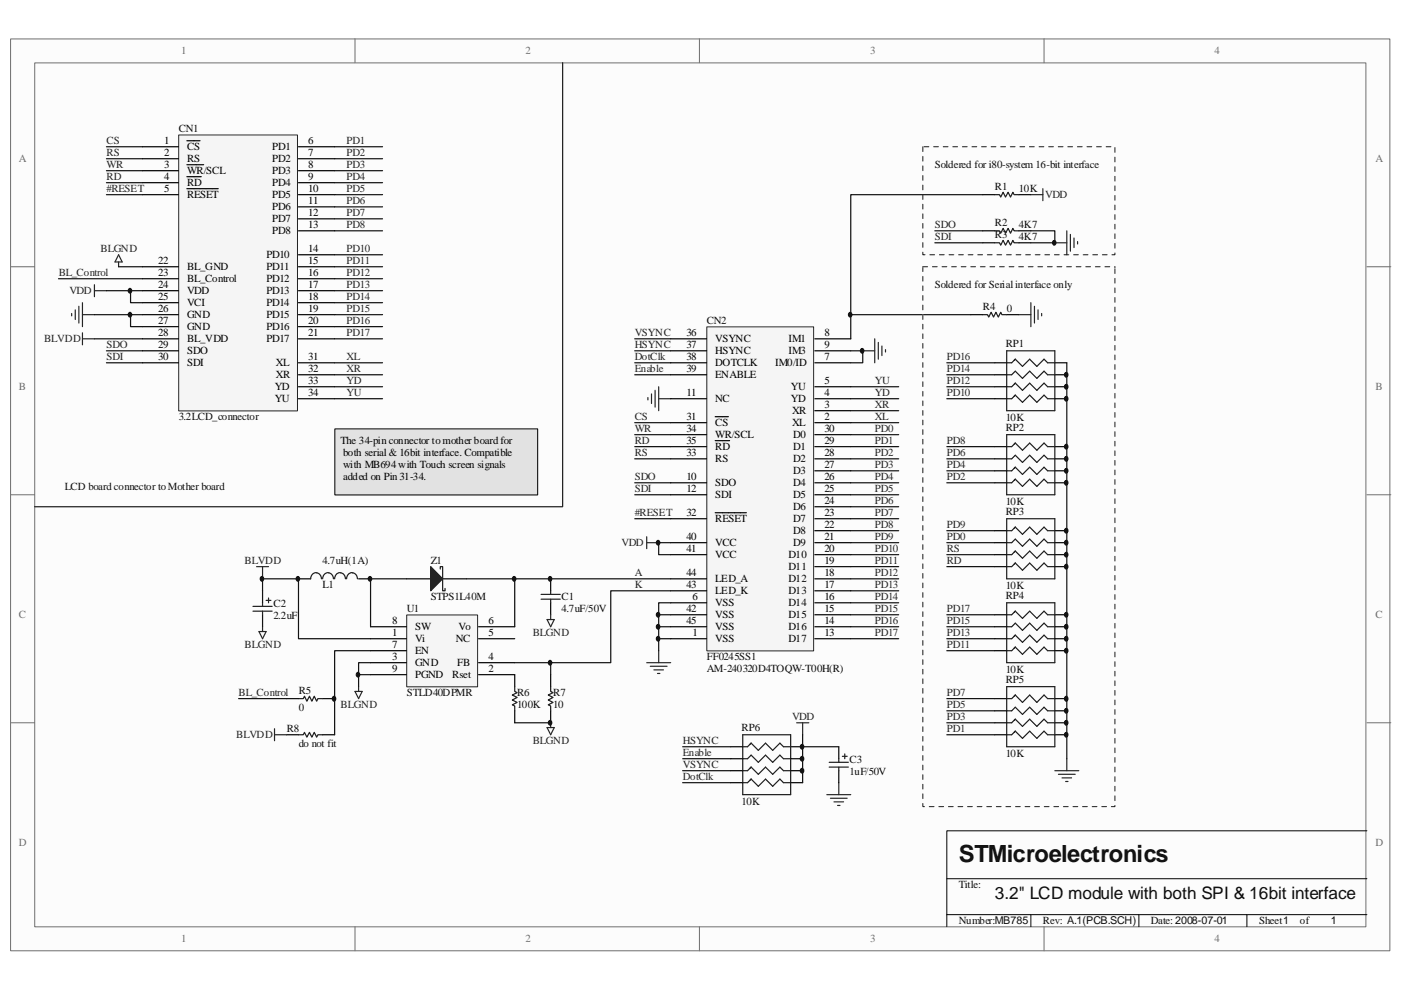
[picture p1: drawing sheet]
<svg xmlns="http://www.w3.org/2000/svg" width="297mm" height="210mm" viewBox="0 0 297 210" stroke-linecap="round" stroke-linejoin="round" font-family="sans-serif">
<path d="M2.3 8.3h292.4v193.3h-292.4z" fill="#fcfcfc"/>
<path d="M2.2 8.3h292.5v193.3h-292.5z" fill="none" stroke="#6e6e6e" stroke-width=".21"/>
<path d="M7.4 13.4h282.2v183.1h-282.2z" fill="#fcfcfc"/>
<g fill="none" stroke="#6e6e6e" stroke-width=".21">
<path d="M7.4 13.3h282.2v183.2h-282.2zM75.3 8.2v5.1M148.3 8.2v5.1M221.4 8.2v5.1M2.2 56.6h5.1M289.8 56.6h5.1M2.2 104.9h5.1M289.8 104.9h5.1M2.2 153.2h5.1M289.8 153.2h5.1M75.3 196.5v5.1M148.3 196.5v5.1"/>
<path d="M221.4 196.5v5.1"/>
</g>
<path d="M289.8 176.1h-89.1v20.4M200.7 186.3h89.1M200.7 193.9h89.1M218.6 193.9v2.6M241.5 193.9v2.6M264.4 193.9v2.6" fill="none" stroke="#000" stroke-width=".21"/>
<g fill="none" stroke="#0e0e0e" stroke-width=".25">
<path d="M134.6 71.8h7.6M134.6 74.4h7.6M134.6 76.9h7.6M134.6 79.5h7.6M134.6 89.6h7.6M134.6 92.2h7.6M134.6 94.7h7.6M134.6 97.3h7.6M180.4 89.6h10.1M180.4 92.2h10.1M180.4 94.7h10.1M180.4 97.3h10.1"/>
<path d="M180.4 99.8h10.1M180.4 82h10.1M180.4 84.5h10.1M180.4 87.1h10.1M134.6 110h7.6M134.6 102.4h7.6M134.6 104.9h7.6M142.2 115.1h-2.5v2.5h2.5M180.4 110h10.1M180.4 102.4h10.1M180.4 104.9h10.1M180.4 107.4h10.1"/>
<path d="M180.4 112.5h10.1M180.4 115.1h10.1M180.4 117.6h10.1M139.7 132.9h2.5M139.7 135.4h2.5M180.4 132.9h10.1M180.4 135.4h10.1M180.4 120.1h10.1M180.4 122.7h10.1M180.4 125.3h10.1M180.4 127.8h10.1M180.4 130.3h10.1"/>
</g>
<g fill="none" stroke="#262626" stroke-width=".25">
<path d="M182.9 74.4h2.6M185.5 71.8v5.1M186.2 72.6v3.6M187 73.4v2M187.7 74.1v.5M137.4 84.3v.5M138.1 83.5v2.1M138.9 82.8v3.5M139.7 82v5.1M139.7 84.5h2.5M137.1 113.8v2.5M137.1 115.1h2.6"/>
<path d="M139.7 138v2.5M137.1 140.5h5.1M137.9 141.3h3.5M138.6 142h2.1M139.4 142.8h.5"/>
</g>
<path d="M149.9 69.3h22.6v68.7h-22.6z" fill="#f5f5f5"/>
<path d="M149.9 69.3h22.6v68.7h-22.6z" fill="none" stroke="#262626" stroke-width=".21"/>
<g fill="none" stroke="#000" stroke-width=".25">
<path d="M208.4 41.3h2.5M208.4 51.5h2.5M208.4 48.9h2.5M216 41.3h2.6M216 51.5h2.6M216 48.9h2.6M142.2 76.9h7.6M142.2 71.8h7.6M142.2 74.4h7.6M142.2 79.5h7.6M172.8 76.9h7.6M172.8 71.8h7.6"/>
<path d="M172.8 74.4h7.6M205.8 66.7h2.6M210.9 76.9h2.5M210.9 79.5h2.5M213.4 66.7h2.6M223.6 76.9h2.6M223.6 79.5h2.6M142.2 89.6h7.6M142.2 84.5h7.6M142.2 97.3h7.6M142.2 94.7h7.6M142.2 92.2h7.6"/>
<path d="M151.6 88.3h2.8M151.6 93.4h3.1M172.8 89.6h7.6M172.8 87.1h7.6M172.8 84.5h7.6M172.8 82h7.6M172.8 99.8h7.6M172.8 97.3h7.6M172.8 94.7h7.6M172.8 92.2h7.6M210.9 84.5h2.5M210.9 82h2.5"/>
<path d="M210.9 99.8h2.5M210.9 97.3h2.5M210.9 94.7h2.5M223.6 84.5h2.6M223.6 82h2.6M223.6 99.8h2.6M223.6 97.3h2.6M223.6 94.7h2.6M142.2 102.4h7.6M142.2 104.9h7.6M142.2 117.6h7.6M142.2 115.1h7.6"/>
<path d="M142.2 110h7.6M151.6 108.7h6.6M172.8 102.4h7.6M172.8 104.9h7.6M172.8 117.6h7.6M172.8 115.1h7.6M172.8 112.5h7.6M172.8 110h7.6M172.8 107.4h7.6M210.9 102.4h2.5M223.6 102.4h2.6M142.2 135.4h7.6"/>
<path d="M142.2 127.8h7.6M142.2 132.9h7.6M142.2 130.3h7.6M142.2 125.3h7.6M142.2 122.7h7.6M172.8 135.4h7.6M172.8 127.8h7.6M172.8 132.9h7.6M172.8 130.3h7.6M172.8 125.3h7.6M172.8 122.7h7.6M172.8 120.1h7.6"/>
<path d="M210.9 135.4h2.5M210.9 132.9h2.5M210.9 130.3h2.5M210.9 138h2.5M223.6 135.4h2.6M223.6 132.9h2.6M223.6 130.3h2.6M223.6 138h2.6M154.9 158.3h2.6M167.6 158.3h2.6M177.8 158.3v2.6M210.9 148.1h2.5"/>
<path d="M210.9 150.7h2.5M210.9 155.8h2.5M210.9 153.2h2.5M223.6 148.1h2.6M223.6 150.7h2.6M223.6 155.8h2.6M223.6 153.2h2.6M154.9 160.9h2.6M154.9 165.9h2.6M154.9 163.4h2.6M167.6 160.9h2.6M167.6 165.9h2.6"/>
<path d="M167.6 163.4h2.6M177.8 163.4v2.5"/>
</g>
<g fill="none" stroke="#0e0e0e" stroke-width=".25">
<path d="M198.2 48.9h10.2M198.2 51.5h10.2M208.4 41.3h-28v30.5M218.6 48.9h5v2.6h-5M180.4 74.4h2.5v2.5h-2.5M180.4 66.7h25.4M200.7 76.9h10.2M200.7 79.5h10.2M226.2 76.9v84M200.7 82h10.2M200.7 84.5h10.2M200.7 94.7h10.2"/>
<path d="M200.7 97.3h10.2M200.7 99.8h10.2M200.7 102.4h10.2M200.7 115.1h10.2M200.7 112.5h10.2M200.7 117.6h10.2M139.7 130.3h2.5M142.2 127.8h-2.5v10.2M200.7 130.3h10.2M200.7 132.9h10.2M200.7 135.4h10.2M200.7 138h10.2"/>
<path d="M200.7 120.1h10.2M144.7 158.3h10.2M170.2 158.3h7.6M170.2 155.8v10.1M200.7 148.1h10.2M200.7 150.7h10.2M200.7 153.2h10.2M200.7 155.8h10.2M144.7 160.9h10.2M144.7 163.4h10.2M144.7 165.9h10.2"/>
</g>
<g fill="none" stroke="#1c1c1c" stroke-width=".25">
<path d="M210.9 41.3h1l.3 .5 .5-1 .5 1 .5-1 .5 1 .6-1 .2 .5h1M210.9 51.5h1l.3 .5 .5-1 .5 1 .5-1 .5 1 .6-1 .2 .5h1M210.9 48.9h1l.3 .5 .5-1 .5 1 .5-1 .5 1 .6-1 .2 .5h1M208.4 66.7h1l.2 .5 .5-1 .5 1 .6-1 .5 1 .5-1 .2 .5h1M213.4 74.4h10.2v12.7h-10.2zM213.4 79.5h1.1l.8-.8 1.5 1.5 1.5-1.5 1.5 1.5 1.6-1.5 .7 .8h1.5M213.4 76.9h1.1l.8-.7 1.5 1.5 1.5-1.5 1.5 1.5 1.6-1.5 .7 .7h1.5M213.4 82h1.1l.8-.8 1.5 1.6 1.5-1.6 1.5 1.6 1.6-1.6 .7 .8h1.5M213.4 84.5h1.1l.8-.7 1.5 1.5 1.5-1.5 1.5 1.5 1.6-1.5 .7 .7h1.5M213.4 92.2h10.2v12.7h-10.2zM213.4 99.8h1.1l.8-.7 1.5 1.5 1.5-1.5 1.5 1.5 1.6-1.5 .7 .7h1.5M213.4 97.3h1.1l.8-.8 1.5 1.5 1.5-1.5 1.5 1.5 1.6-1.5 .7 .8h1.5"/>
<path d="M213.4 94.7h1.1l.8-.8 1.5 1.6 1.5-1.6 1.5 1.6 1.6-1.6 .7 .8h1.5M213.4 102.4h1.1l.8-.8 1.5 1.5 1.5-1.5 1.5 1.5 1.6-1.5 .7 .8h1.5M213.4 127.8h10.2v12.7h-10.2zM213.4 135.4h1.1l.8-.7 1.5 1.5 1.5-1.5 1.5 1.5 1.6-1.5 .7 .7h1.5M213.4 138h1.1l.8-.8 1.5 1.5 1.5-1.5 1.5 1.5 1.6-1.5 .7 .8h1.5M213.4 132.9h1.1l.8-.8 1.5 1.5 1.5-1.5 1.5 1.5 1.6-1.5 .7 .8h1.5M213.4 130.3h1.1l.8-.7 1.5 1.5 1.5-1.5 1.5 1.5 1.6-1.5 .7 .7h1.5M157.5 158.3h1l.8-.7 1.5 1.5 1.5-1.5 1.5 1.5 1.6-1.5 .7 .7h1.5M157.5 155.8h10.1v12.7h-10.1zM179.1 159.9v1M213.4 145.6h10.2v12.7h-10.2zM213.4 153.2h1.1l.8-.7 1.5 1.5 1.5-1.5 1.5 1.5 1.6-1.5 .7 .7h1.5"/>
<path d="M213.4 155.8h1.1l.8-.8 1.5 1.5 1.5-1.5 1.5 1.5 1.6-1.5 .7 .8h1.5M213.4 150.7h1.1l.8-.8 1.5 1.6 1.5-1.6 1.5 1.6 1.6-1.6 .7 .8h1.5M213.4 148.1h1.1l.8-.7 1.5 1.5 1.5-1.5 1.5 1.5 1.6-1.5 .7 .7h1.5M157.5 163.4h1l.8-.8 1.5 1.6 1.5-1.6 1.5 1.6 1.6-1.6 .7 .8h1.5M157.5 165.9h1l.8-.7 1.5 1.5 1.5-1.5 1.5 1.5 1.6-1.5 .7 .7h1.5M157.5 160.9h1l.8-.8 1.5 1.5 1.5-1.5 1.5 1.5 1.6-1.5 .7 .8h1.5M175.8 161.6h4.1M175.8 162.6h4.1M177.8 160.9v.7M177.8 162.6v.8M178.6 160.4h1"/>
</g>
<g fill="none" stroke="#262626" stroke-width=".25">
<path d="M218.6 41.3h2.5M221.1 40v2.5M223.6 51.5h2.6M226.2 48.9v5.1M226.9 49.7v3.6M227.7 50.5v2M228.5 51.2v.5M216 66.7h2.6M218.6 64.2v5.1M219.3 64.9v3.6M220.1 65.7v2M220.8 66.5v.5"/>
<path d="M168.9 153.2h2.6M170.2 153.2v2.6M175.3 168.5h5.1M176.1 169.2h3.5M176.8 170h2.1M177.6 170.8h.5M177.8 165.9v2.6M223.6 163.4h5.1M224.4 164.2h3.6M225.2 164.9h2M225.9 165.7h.5M226.2 160.9v2.5"/>
</g>
<path d="M195.7 56.6v114.4h40.7v-114.4M195.7 56.6h40.7M236.4 56.6h.1" fill="none" stroke="#fcfcfc" stroke-width=".21" stroke-dasharray="1 1 1 1 1 1 1 1"/>
<path d="M195.7 31.1h40.7v22.9h-40.7zM195.7 56.6v114.4h40.7v-114.4M195.7 56.6h40.7M236.4 56.6h.1" fill="none" stroke="#1c1c1c" stroke-width=".21" stroke-dasharray="1 1 1 1 1 1 1 1"/>
<path d="M71 91h43v13.9h-43z" fill="#e2e2e2"/>
<path d="M71 90.9h43v14h-43z" fill="none" stroke="#000" stroke-width=".21"/>
<g fill="none" stroke="#0e0e0e" stroke-width=".25">
<path d="M22.6 38.7h7.6M22.6 31.1h7.6M22.6 33.7h7.6M22.6 36.2h7.6M70.9 38.7h10.2M70.9 31.1h10.2M70.9 33.7h10.2M70.9 36.2h10.2M12.4 59.1h17.8M22.6 41.3h7.6M25.1 56.6h5.1M70.9 41.3h10.2"/>
<path d="M70.9 56.6h10.2M70.9 59.1h10.2M70.9 43.9h10.2M70.9 46.4h10.2M70.9 48.9h10.2M70.9 54h10.2M20 71.8h10.2M22.6 74.4h7.6M22.6 76.9h7.6M70.9 71.8h10.2M70.9 61.6h10.2M70.9 64.2h10.2"/>
<path d="M70.9 66.7h10.2M70.9 69.3h10.2"/>
</g>
<path d="M25.1 54l.8 1.5h-1.5zM25.1 55.5v1.1M15.2 66.5v.5M16 65.7v2M16.7 64.9v3.6M17.5 64.2v5.1M17.5 70.6v2.5M17.5 66.7h2.5M17.5 71.8h2.5M20 60.4v2.5M20 61.6h2.6" fill="none" stroke="#262626" stroke-width=".25"/>
<path d="M86.2 122.7h5.1M93.8 122.7h5.1" fill="none" stroke="#000" stroke-width=".25"/>
<path d="M91.3 120.1l2.5 2.6-2.5 2.6z" fill="#1c1c1c"/>
<g fill="none" stroke="#1c1c1c" stroke-width=".25">
<path d="M119.3 13.3v94.1h-112M53.6 128.6h4.1M53.6 129.6h4.1M55.7 127.8v.8M55.7 129.6v.7M56.4 127.3h1M56.9 126.8v1M65.9 122.7a1.15 1.15 0 0 1 1.1-1.3 1.15 1.15 0 0 1 1.2 1.3M68.4 122.7a1.15 1.15 0 0 1 1.2-1.3 1.15 1.15 0 0 1 1.1 1.3M70.9 122.7a1.15 1.15 0 0 1 1.2-1.3 1.15 1.15 0 0 1 1.1 1.3M73.5 122.7a1.15 1.15 0 0 1 1.1-1.3 1.15 1.15 0 0 1 1.2 1.3M91.3 120.1l2.5 2.6-2.5 2.6z"/>
<path d="M93.3 120.7v-.6h.5v5.2h.6v-.5M114.7 126h4.1M114.7 127h4.1M116.8 125.3v.7M116.8 127v.8M63.3 148.1h1l.3-.5 .5 1.1 .5-1.1 .5 1.1 .5-1.1 .5 1.1 .3-.6h1M63.3 155.8h1l.3-.5 .5 1 .5-1 .5 1 .5-1 .5 1 .3-.5h1M109.1 145.6v1l.5 .3-1 .5 1 .5-1 .5 1 .5-1 .5 .5 .3v1M116.8 145.6v1l.5 .3-1.1 .5 1.1 .5-1.1 .5 1.1 .5-1.1 .5 .6 .3v1"/>
</g>
<g fill="none" stroke="#000" stroke-width=".25">
<path d="M55.7 125.3v2.5M55.7 130.3v2.6M63.3 122.7h2.6M76 122.7h2.6M116.8 122.7v2.6M116.8 127.8v2.5M60.7 148.1h2.6M60.7 155.8h2.6M68.4 148.1h2.5M68.4 155.8h2.5M109.1 143v2.6M109.1 150.7v2.5"/>
<path d="M116.8 143v2.6M116.8 150.7v2.5"/>
</g>
<path d="M54.4 120.1h2.5M54.9 133.9h1.5l-.7 1.5zM55.7 120.1v2.6M55.7 132.9v1M116 131.4h1.5l-.7 1.5zM116.8 130.3v1.1M58.2 154.5v2.6M58.2 155.8h2.5M75.3 146.6h1.5l-.8 1.5zM76 145.6v1M116 154.3h1.5l-.7 1.5zM116.8 153.2v1.1" fill="none" stroke="#262626" stroke-width=".25"/>
<path d="M55.7 125.3v-2.6h7.6v12.7h15.3M78.6 138h-7.7v17.8M86.2 122.7h-7.6v10.2M98.9 122.7h10.2v10.2M109.1 122.7h33.1M50.6 148.1h10.1M109.1 153.2h7.7" fill="none" stroke="#0e0e0e" stroke-width=".25"/>
<path d="M86.3 130.4h15v15.2h-15z" fill="#f5f5f5"/>
<path d="M86.2 130.4h15.1v15.2h-15.1z" fill="none" stroke="#262626" stroke-width=".21"/>
<path d="M78.6 135.4h7.6M78.6 132.9h7.6M78.6 138h7.6M101.5 135.4h7.6M101.5 132.9h7.6M78.6 143h7.6M78.6 140.5h7.6M101.5 143h7.6M101.5 140.5h7.6" fill="none" stroke="#000" stroke-width=".25"/>
<path d="M142.2 125.3h-12.7v15.2h-20.4M76 143h2.6M78.6 140.5h-2.6v5.1M116.8 140.5v2.5" fill="none" stroke="#0e0e0e" stroke-width=".25"/>
<path d="M37.9 28.7h25.2v58.4h-25.2z" fill="#f5f5f5"/>
<path d="M37.9 28.6h25.2v58.5h-25.2z" fill="none" stroke="#262626" stroke-width=".21"/>
<g fill="none" stroke="#000" stroke-width=".25">
<path d="M30.2 31.1h7.6M30.2 33.7h7.6M30.2 36.2h7.6M30.2 38.7h7.6M39.6 29.8h2.8M39.6 34.9h3.6M39.6 37.5h3.1M63.3 31.1h7.6M63.3 33.7h7.6M63.3 36.2h7.6M63.3 38.7h7.6M30.2 41.3h7.6"/>
<path d="M30.2 59.1h7.6M30.2 56.6h7.6M39.6 40h6.7M63.3 41.3h7.6M63.3 59.1h7.6M63.3 56.6h7.6M63.3 43.9h7.6M63.3 46.4h7.6M63.3 48.9h7.6M63.3 54h7.6M30.2 61.6h7.6M30.2 64.2h7.6"/>
<path d="M30.2 66.7h7.6M30.2 69.3h7.6M30.2 71.8h7.6M30.2 74.4h7.6M30.2 76.9h7.6M63.3 61.6h7.6M63.3 64.2h7.6M63.3 66.7h7.6M63.3 69.3h7.6M63.3 71.8h7.6M63.3 76.9h7.6M63.3 79.5h7.6"/>
<path d="M63.3 82h7.6M63.3 84.5h7.6M210.9 112.5h2.5M210.9 115.1h2.5M210.9 117.6h2.5M223.6 112.5h2.6M223.6 115.1h2.6M223.6 117.6h2.6M210.9 120.1h2.5M223.6 120.1h2.6"/>
</g>
<path d="M20 66.7h10.2M22.6 61.6h7.6M27.7 66.7v2.6h2.5M27.7 61.6v2.6h2.5M70.9 76.9h10.2M70.9 79.5h10.2M70.9 82h10.2M70.9 84.5h10.2" fill="none" stroke="#0e0e0e" stroke-width=".25"/>
<path d="M213.4 110h10.2v12.7h-10.2zM213.4 117.6h1.1l.8-.8 1.5 1.6 1.5-1.6 1.5 1.6 1.6-1.6 .7 .8h1.5M213.4 115.1h1.1l.8-.8 1.5 1.5 1.5-1.5 1.5 1.5 1.6-1.5 .7 .8h1.5M213.4 112.5h1.1l.8-.7 1.5 1.5 1.5-1.5 1.5 1.5 1.6-1.5 .7 .7h1.5M213.4 120.1h1.1l.8-.7 1.5 1.5 1.5-1.5 1.5 1.5 1.6-1.5 .7 .7h1.5" fill="none" stroke="#1c1c1c" stroke-width=".25"/>
<path d="M27.4 66.3a.45 .45 0 0 1 .5 .4 .45 .45 0 0 1-.5 .5 .6 .6 0 0 1 0-.9z" fill-rule="evenodd" fill="#0e0e0e"/>
<path d="M27.4 66.3a.45 .45 0 0 1 .5 .4 .45 .45 0 0 1-.5 .5 .6 .6 0 0 1 0-.9z" fill="none" stroke="#0e0e0e" stroke-width=".21"/>
<path d="M27.4 61.2a.45 .45 0 0 1 .5 .4 .45 .45 0 0 1-.5 .5 .6 .6 0 0 1 0-.9z" fill-rule="evenodd" fill="#0e0e0e"/>
<path d="M27.4 61.2a.45 .45 0 0 1 .5 .4 .45 .45 0 0 1-.5 .5 .6 .6 0 0 1 0-.9z" fill="none" stroke="#0e0e0e" stroke-width=".21"/>
<path d="M55.3 122.3a.45 .45 0 0 1 .6 .4 .45 .45 0 0 1-.6 .5 .6 .6 0 0 1 0-.9z" fill-rule="evenodd" fill="#0e0e0e"/>
<path d="M55.3 122.3a.45 .45 0 0 1 .6 .4 .45 .45 0 0 1-.6 .5 .6 .6 0 0 1 0-.9z" fill="none" stroke="#0e0e0e" stroke-width=".21"/>
<path d="M63 122.3a.45 .45 0 0 1 .5 .4 .45 .45 0 0 1-.5 .5 .6 .6 0 0 1 0-.9z" fill-rule="evenodd" fill="#0e0e0e"/>
<path d="M63 122.3a.45 .45 0 0 1 .5 .4 .45 .45 0 0 1-.5 .5 .6 .6 0 0 1 0-.9z" fill="none" stroke="#0e0e0e" stroke-width=".21"/>
<path d="M70.6 147.7a.47 .47 0 0 1 .6 .4 .47 .47 0 0 1-.6 .5 .64 .64 0 0 1 0-.9z" fill-rule="evenodd" fill="#0e0e0e"/>
<path d="M70.6 147.7a.47 .47 0 0 1 .6 .4 .47 .47 0 0 1-.6 .5 .64 .64 0 0 1 0-.9z" fill="none" stroke="#0e0e0e" stroke-width=".21"/>
<path d="M75.7 142.6a.45 .45 0 0 1 .6 .4 .45 .45 0 0 1-.6 .5 .6 .6 0 0 1 0-.9z" fill-rule="evenodd" fill="#0e0e0e"/>
<path d="M75.7 142.6a.45 .45 0 0 1 .6 .4 .45 .45 0 0 1-.6 .5 .6 .6 0 0 1 0-.9z" fill="none" stroke="#0e0e0e" stroke-width=".21"/>
<path d="M78.2 122.3a.45 .45 0 0 1 .6 .4 .45 .45 0 0 1-.6 .5 .6 .6 0 0 1 0-.9z" fill-rule="evenodd" fill="#0e0e0e"/>
<path d="M78.2 122.3a.45 .45 0 0 1 .6 .4 .45 .45 0 0 1-.6 .5 .6 .6 0 0 1 0-.9z" fill="none" stroke="#0e0e0e" stroke-width=".21"/>
<path d="M108.8 122.3a.45 .45 0 0 1 .6 .4 .45 .45 0 0 1-.6 .5 .6 .6 0 0 1 0-.9z" fill-rule="evenodd" fill="#0e0e0e"/>
<path d="M108.8 122.3a.45 .45 0 0 1 .6 .4 .45 .45 0 0 1-.6 .5 .6 .6 0 0 1 0-.9z" fill="none" stroke="#0e0e0e" stroke-width=".21"/>
<path d="M116.4 152.8a.45 .45 0 0 1 .6 .4 .45 .45 0 0 1-.6 .5 .6 .6 0 0 1 0-.9z" fill-rule="evenodd" fill="#0e0e0e"/>
<path d="M116.4 152.8a.45 .45 0 0 1 .6 .4 .45 .45 0 0 1-.6 .5 .6 .6 0 0 1 0-.9z" fill="none" stroke="#0e0e0e" stroke-width=".21"/>
<path d="M116.4 140.1a.45 .45 0 0 1 .6 .4 .45 .45 0 0 1-.6 .4 .6 .6 0 0 1 0-.8z" fill-rule="evenodd" fill="#0e0e0e"/>
<path d="M116.4 140.1a.45 .45 0 0 1 .6 .4 .45 .45 0 0 1-.6 .4 .6 .6 0 0 1 0-.8z" fill="none" stroke="#0e0e0e" stroke-width=".21"/>
<path d="M116.4 122.3a.45 .45 0 0 1 .6 .4 .45 .45 0 0 1-.6 .5 .6 .6 0 0 1 0-.9z" fill-rule="evenodd" fill="#0e0e0e"/>
<path d="M116.4 122.3a.45 .45 0 0 1 .6 .4 .45 .45 0 0 1-.6 .5 .6 .6 0 0 1 0-.9z" fill="none" stroke="#0e0e0e" stroke-width=".21"/>
<path d="M139.3 135a.46 .46 0 0 1 .6 .4 .46 .46 0 0 1-.6 .5 .61 .61 0 0 1 0-.9z" fill-rule="evenodd" fill="#0e0e0e"/>
<path d="M139.3 135a.46 .46 0 0 1 .6 .4 .46 .46 0 0 1-.6 .5 .61 .61 0 0 1 0-.9z" fill="none" stroke="#0e0e0e" stroke-width=".21"/>
<path d="M139.3 132.4a.46 .46 0 0 1 .6 .5 .46 .46 0 0 1-.6 .4 .61 .61 0 0 1 0-.9z" fill-rule="evenodd" fill="#0e0e0e"/>
<path d="M139.3 132.4a.46 .46 0 0 1 .6 .5 .46 .46 0 0 1-.6 .4 .61 .61 0 0 1 0-.9z" fill="none" stroke="#0e0e0e" stroke-width=".21"/>
<path d="M139.3 129.9a.45 .45 0 0 1 .6 .4 .45 .45 0 0 1-.6 .5 .6 .6 0 0 1 0-.9z" fill-rule="evenodd" fill="#0e0e0e"/>
<path d="M139.3 129.9a.45 .45 0 0 1 .6 .4 .45 .45 0 0 1-.6 .5 .6 .6 0 0 1 0-.9z" fill="none" stroke="#0e0e0e" stroke-width=".21"/>
<path d="M139.3 114.6a.45 .45 0 0 1 .6 .5 .45 .45 0 0 1-.6 .4 .6 .6 0 0 1 0-.9z" fill-rule="evenodd" fill="#0e0e0e"/>
<path d="M139.3 114.6a.45 .45 0 0 1 .6 .5 .45 .45 0 0 1-.6 .4 .6 .6 0 0 1 0-.9z" fill="none" stroke="#0e0e0e" stroke-width=".21"/>
<path d="M169.9 163a.46 .46 0 0 1 .5 .4 .46 .46 0 0 1-.5 .4 .61 .61 0 0 1 0-.8z" fill-rule="evenodd" fill="#0e0e0e"/>
<path d="M169.9 163a.46 .46 0 0 1 .5 .4 .46 .46 0 0 1-.5 .4 .61 .61 0 0 1 0-.8z" fill="none" stroke="#0e0e0e" stroke-width=".21"/>
<path d="M169.9 160.4a.46 .46 0 0 1 .5 .5 .46 .46 0 0 1-.5 .4 .61 .61 0 0 1 0-.9z" fill-rule="evenodd" fill="#0e0e0e"/>
<path d="M169.9 160.4a.46 .46 0 0 1 .5 .5 .46 .46 0 0 1-.5 .4 .61 .61 0 0 1 0-.9z" fill="none" stroke="#0e0e0e" stroke-width=".21"/>
<path d="M169.9 157.9a.46 .46 0 0 1 .5 .4 .46 .46 0 0 1-.5 .5 .61 .61 0 0 1 0-.9z" fill-rule="evenodd" fill="#0e0e0e"/>
<path d="M169.9 157.9a.46 .46 0 0 1 .5 .4 .46 .46 0 0 1-.5 .5 .61 .61 0 0 1 0-.9z" fill="none" stroke="#0e0e0e" stroke-width=".21"/>
<path d="M180.1 66.3a.45 .45 0 0 1 .5 .4 .45 .45 0 0 1-.5 .5 .6 .6 0 0 1 0-.9z" fill-rule="evenodd" fill="#0e0e0e"/>
<path d="M180.1 66.3a.45 .45 0 0 1 .5 .4 .45 .45 0 0 1-.5 .5 .6 .6 0 0 1 0-.9z" fill="none" stroke="#0e0e0e" stroke-width=".21"/>
<path d="M182.6 73.9a.45 .45 0 0 1 .6 .5 .45 .45 0 0 1-.6 .4 .6 .6 0 0 1 0-.9z" fill-rule="evenodd" fill="#0e0e0e"/>
<path d="M182.6 73.9a.45 .45 0 0 1 .6 .5 .45 .45 0 0 1-.6 .4 .6 .6 0 0 1 0-.9z" fill="none" stroke="#0e0e0e" stroke-width=".21"/>
<path d="M223.3 51a.45 .45 0 0 1 .6 .5 .45 .45 0 0 1-.6 .4 .6 .6 0 0 1 0-.9z" fill-rule="evenodd" fill="#0e0e0e"/>
<path d="M223.3 51a.45 .45 0 0 1 .6 .5 .45 .45 0 0 1-.6 .4 .6 .6 0 0 1 0-.9z" fill="none" stroke="#0e0e0e" stroke-width=".21"/>
<path d="M225.9 155.3a.45 .45 0 0 1 .5 .5 .45 .45 0 0 1-.5 .4 .6 .6 0 0 1 0-.9z" fill-rule="evenodd" fill="#0e0e0e"/>
<path d="M225.9 155.3a.45 .45 0 0 1 .5 .5 .45 .45 0 0 1-.5 .4 .6 .6 0 0 1 0-.9z" fill="none" stroke="#0e0e0e" stroke-width=".21"/>
<path d="M225.9 152.8a.45 .45 0 0 1 .5 .4 .45 .45 0 0 1-.5 .5 .6 .6 0 0 1 0-.9z" fill-rule="evenodd" fill="#0e0e0e"/>
<path d="M225.9 152.8a.45 .45 0 0 1 .5 .4 .45 .45 0 0 1-.5 .5 .6 .6 0 0 1 0-.9z" fill="none" stroke="#0e0e0e" stroke-width=".21"/>
<path d="M225.9 150.3a.45 .45 0 0 1 .5 .4 .45 .45 0 0 1-.5 .4 .6 .6 0 0 1 0-.8z" fill-rule="evenodd" fill="#0e0e0e"/>
<path d="M225.9 150.3a.45 .45 0 0 1 .5 .4 .45 .45 0 0 1-.5 .4 .6 .6 0 0 1 0-.8z" fill="none" stroke="#0e0e0e" stroke-width=".21"/>
<path d="M225.9 147.7a.47 .47 0 0 1 .5 .4 .47 .47 0 0 1-.5 .5 .64 .64 0 0 1 0-.9z" fill-rule="evenodd" fill="#0e0e0e"/>
<path d="M225.9 147.7a.47 .47 0 0 1 .5 .4 .47 .47 0 0 1-.5 .5 .64 .64 0 0 1 0-.9z" fill="none" stroke="#0e0e0e" stroke-width=".21"/>
<path d="M225.9 137.5a.46 .46 0 0 1 .5 .5 .46 .46 0 0 1-.5 .4 .61 .61 0 0 1 0-.9z" fill-rule="evenodd" fill="#0e0e0e"/>
<path d="M225.9 137.5a.46 .46 0 0 1 .5 .5 .46 .46 0 0 1-.5 .4 .61 .61 0 0 1 0-.9z" fill="none" stroke="#0e0e0e" stroke-width=".21"/>
<path d="M225.9 135a.46 .46 0 0 1 .5 .4 .46 .46 0 0 1-.5 .5 .61 .61 0 0 1 0-.9z" fill-rule="evenodd" fill="#0e0e0e"/>
<path d="M225.9 135a.46 .46 0 0 1 .5 .4 .46 .46 0 0 1-.5 .5 .61 .61 0 0 1 0-.9z" fill="none" stroke="#0e0e0e" stroke-width=".21"/>
<path d="M225.9 132.4a.46 .46 0 0 1 .5 .5 .46 .46 0 0 1-.5 .4 .61 .61 0 0 1 0-.9z" fill-rule="evenodd" fill="#0e0e0e"/>
<path d="M225.9 132.4a.46 .46 0 0 1 .5 .5 .46 .46 0 0 1-.5 .4 .61 .61 0 0 1 0-.9z" fill="none" stroke="#0e0e0e" stroke-width=".21"/>
<path d="M225.9 129.9a.45 .45 0 0 1 .5 .4 .45 .45 0 0 1-.5 .5 .6 .6 0 0 1 0-.9z" fill-rule="evenodd" fill="#0e0e0e"/>
<path d="M225.9 129.9a.45 .45 0 0 1 .5 .4 .45 .45 0 0 1-.5 .5 .6 .6 0 0 1 0-.9z" fill="none" stroke="#0e0e0e" stroke-width=".21"/>
<path d="M225.9 119.7a.45 .45 0 0 1 .5 .4 .45 .45 0 0 1-.5 .5 .6 .6 0 0 1 0-.9z" fill-rule="evenodd" fill="#0e0e0e"/>
<path d="M225.9 119.7a.45 .45 0 0 1 .5 .4 .45 .45 0 0 1-.5 .5 .6 .6 0 0 1 0-.9z" fill="none" stroke="#0e0e0e" stroke-width=".21"/>
<path d="M225.9 117.2a.45 .45 0 0 1 .5 .4 .45 .45 0 0 1-.5 .4 .6 .6 0 0 1 0-.8z" fill-rule="evenodd" fill="#0e0e0e"/>
<path d="M225.9 117.2a.45 .45 0 0 1 .5 .4 .45 .45 0 0 1-.5 .4 .6 .6 0 0 1 0-.8z" fill="none" stroke="#0e0e0e" stroke-width=".21"/>
<path d="M225.9 114.6a.45 .45 0 0 1 .5 .5 .45 .45 0 0 1-.5 .4 .6 .6 0 0 1 0-.9z" fill-rule="evenodd" fill="#0e0e0e"/>
<path d="M225.9 114.6a.45 .45 0 0 1 .5 .5 .45 .45 0 0 1-.5 .4 .6 .6 0 0 1 0-.9z" fill="none" stroke="#0e0e0e" stroke-width=".21"/>
<path d="M225.9 112.1a.46 .46 0 0 1 .5 .4 .46 .46 0 0 1-.5 .5 .61 .61 0 0 1 0-.9z" fill-rule="evenodd" fill="#0e0e0e"/>
<path d="M225.9 112.1a.46 .46 0 0 1 .5 .4 .46 .46 0 0 1-.5 .5 .61 .61 0 0 1 0-.9z" fill="none" stroke="#0e0e0e" stroke-width=".21"/>
<path d="M225.9 101.9a.45 .45 0 0 1 .5 .5 .45 .45 0 0 1-.5 .4 .6 .6 0 0 1 0-.9z" fill-rule="evenodd" fill="#0e0e0e"/>
<path d="M225.9 101.9a.45 .45 0 0 1 .5 .5 .45 .45 0 0 1-.5 .4 .6 .6 0 0 1 0-.9z" fill="none" stroke="#0e0e0e" stroke-width=".21"/>
<path d="M225.9 99.4a.45 .45 0 0 1 .5 .4 .45 .45 0 0 1-.5 .5 .6 .6 0 0 1 0-.9z" fill-rule="evenodd" fill="#0e0e0e"/>
<path d="M225.9 99.4a.45 .45 0 0 1 .5 .4 .45 .45 0 0 1-.5 .5 .6 .6 0 0 1 0-.9z" fill="none" stroke="#0e0e0e" stroke-width=".21"/>
<path d="M225.9 96.8a.45 .45 0 0 1 .5 .5 .45 .45 0 0 1-.5 .4 .6 .6 0 0 1 0-.9z" fill-rule="evenodd" fill="#0e0e0e"/>
<path d="M225.9 96.8a.45 .45 0 0 1 .5 .5 .45 .45 0 0 1-.5 .4 .6 .6 0 0 1 0-.9z" fill="none" stroke="#0e0e0e" stroke-width=".21"/>
<path d="M225.9 94.3a.45 .45 0 0 1 .5 .4 .45 .45 0 0 1-.5 .4 .6 .6 0 0 1 0-.8z" fill-rule="evenodd" fill="#0e0e0e"/>
<path d="M225.9 94.3a.45 .45 0 0 1 .5 .4 .45 .45 0 0 1-.5 .4 .6 .6 0 0 1 0-.8z" fill="none" stroke="#0e0e0e" stroke-width=".21"/>
<path d="M225.9 84.1a.46 .46 0 0 1 .5 .4 .46 .46 0 0 1-.5 .5 .61 .61 0 0 1 0-.9z" fill-rule="evenodd" fill="#0e0e0e"/>
<path d="M225.9 84.1a.46 .46 0 0 1 .5 .4 .46 .46 0 0 1-.5 .5 .61 .61 0 0 1 0-.9z" fill="none" stroke="#0e0e0e" stroke-width=".21"/>
<path d="M225.9 81.6a.46 .46 0 0 1 .5 .4 .46 .46 0 0 1-.5 .4 .61 .61 0 0 1 0-.8z" fill-rule="evenodd" fill="#0e0e0e"/>
<path d="M225.9 81.6a.46 .46 0 0 1 .5 .4 .46 .46 0 0 1-.5 .4 .61 .61 0 0 1 0-.8z" fill="none" stroke="#0e0e0e" stroke-width=".21"/>
<path d="M225.9 79a.46 .46 0 0 1 .5 .5 .46 .46 0 0 1-.5 .4 .61 .61 0 0 1 0-.9z" fill-rule="evenodd" fill="#0e0e0e"/>
<path d="M225.9 79a.46 .46 0 0 1 .5 .5 .46 .46 0 0 1-.5 .4 .61 .61 0 0 1 0-.9z" fill="none" stroke="#0e0e0e" stroke-width=".21"/>
<text font-size="5" fill="#0e0e0e" x="203.3" y="182.7">STMicroelectronics</text>
<text font-size="3.6" fill="#0e0e0e" x="210.9" y="190.6">3.2&quot; LCD module with both SPI &amp; 16bit interface</text>
<g font-size="2.3" fill="#706f64">
<text x="38.4" y="11.5">1</text>
<text x="111.4" y="11.5">2</text>
<text x="184.5" y="11.5">3</text>
<text x="257.5" y="11.5">4</text>
<text x="4" y="34.4">A</text>
<text x="291.6" y="34.4">A</text>
<text x="4" y="82.7">B</text>
<text x="291.6" y="82.7">B</text>
<text x="4" y="131.1">C</text>
<text x="291.6" y="131.1">C</text>
<text x="4" y="179.4">D</text>
<text x="291.6" y="179.4">D</text>
<text x="38.4" y="199.8">1</text>
<text x="111.4" y="199.8">2</text>
<text x="184.5" y="199.8">3</text>
<text x="257.5" y="199.8">4</text>
</g>
<g font-size="2.3" fill="#0e0e0e">
<text x="37.9" y="28">CN1</text>
<text x="198.2" y="35.7">Soldered for i80-system 16-bit interface</text>
<text x="210.9" y="40.3">R1</text>
<text x="216" y="40.8">10K</text>
<text x="210.9" y="47.9">R2</text>
<text x="210.9" y="50.4">R3</text>
<text x="216" y="50.9">4K7</text>
<text x="216" y="48.4">4K7</text>
<text x="198.2" y="61.1">Soldered for Serial interface only</text>
<text x="208.4" y="65.7">R4</text>
<text x="149.9" y="68.7">CN2</text>
<text x="213.5" y="66.2">0</text>
<text x="213.2" y="73.6">RP1</text>
<text x="37.9" y="89.1">3.2LCD_connector</text>
<text x="213.2" y="89.4">10K</text>
<text x="213.2" y="91.4">RP2</text>
<text x="13.7" y="103.8">LCD board connector to Mother board</text>
<text x="213.2" y="107.1">10K</text>
<text x="213.2" y="109.2">RP3</text>
<text x="68.4" y="119.6">4.7uH(1A)</text>
<text x="91.3" y="119.6">Z1</text>
<text x="68.4" y="124.7">L1</text>
<text x="213.2" y="125">10K</text>
<text x="58" y="128.8">C2</text>
<text x="58" y="131.3">2.2uF</text>
<text x="86.2" y="129.8">U1</text>
<text x="91.3" y="127.3">STPS1L40M</text>
<text x="119.1" y="127.3">C1</text>
<text x="119.1" y="129.8">4.7uF/50V</text>
<text x="213.2" y="127">RP4</text>
<text x="149.9" y="140">FF0245SS1</text>
<text x="149.9" y="142.5">AM-240320D4TOQW-T00H(R)</text>
<text x="213.2" y="142.8">10K</text>
<text x="63.3" y="147.1">R5</text>
<text x="86.2" y="147.6">STLD40DPMR</text>
<text x="109.6" y="147.6">R6</text>
<text x="117.3" y="147.6">R7</text>
<text x="213.2" y="144.8">RP5</text>
<text x="60.8" y="155.2">R8</text>
<text x="63.3" y="150.7">0</text>
<text x="109.6" y="150.2">100K</text>
<text x="117.3" y="150.2">10</text>
<text x="157.2" y="155">RP6</text>
<text x="63.3" y="158.3">do not fit</text>
<text x="180.1" y="161.8">C3</text>
<text x="213.2" y="160.6">10K</text>
<text x="180.1" y="164.4">1uF/50V</text>
<text x="157.2" y="170.8">10K</text>
<text x="203.3" y="188.3">Title:</text>
<text x="203.3" y="196">Number:MB785</text>
<text x="221.1" y="196">Rev: A.1(PCB.SCH)</text>
<text x="244" y="196">Date:2008-07-01</text>
<text x="267" y="196">Sheet1</text>
<text x="275.6" y="196">of</text>
<text x="282.2" y="196">1</text>
</g>
<g font-size="2.3" fill="#262626">
<text x="22.6" y="30.6">CS</text>
<text x="22.6" y="33.1">RS</text>
<text x="22.6" y="35.7">WR</text>
<text x="73.5" y="30.6">PD1</text>
<text x="73.5" y="33.1">PD2</text>
<text x="73.5" y="35.7">PD3</text>
<text x="22.6" y="38.2">RD</text>
<text x="22.6" y="40.8">#RESET</text>
<text x="73.5" y="38.2">PD4</text>
<text x="73.5" y="40.8">PD5</text>
<text x="73.5" y="43.3">PD6</text>
<text x="73.5" y="45.8">PD7</text>
<text x="221.6" y="42">VDD</text>
<text x="21.3" y="53.5">BLGND</text>
<text x="73.5" y="48.4">PD8</text>
<text x="73.5" y="53.5">PD10</text>
<text x="198.2" y="50.9">SDI</text>
<text x="198.2" y="48.4">SDO</text>
<text x="12.4" y="58.6">BL_Control</text>
<text x="73.5" y="56">PD11</text>
<text x="73.5" y="58.6">PD12</text>
<text x="14.7" y="62.4">VDD</text>
<text x="73.5" y="61.1">PD13</text>
<text x="73.5" y="63.7">PD14</text>
<text x="73.5" y="66.2">PD15</text>
<text x="73.5" y="68.7">PD16</text>
<text x="73.5" y="71.3">PD17</text>
<text x="134.6" y="71.3">VSYNC</text>
<text x="9.4" y="72.6">BLVDD</text>
<text x="22.6" y="73.8">SDO</text>
<text x="22.6" y="76.4">SDI</text>
<text x="73.5" y="76.4">XL</text>
<text x="134.6" y="76.4">DotClk</text>
<text x="134.6" y="73.8">HSYNC</text>
<text x="200.7" y="76.4">PD16</text>
<text x="73.5" y="84">YU</text>
<text x="73.5" y="81.4">YD</text>
<text x="73.5" y="78.9">XR</text>
<text x="134.6" y="78.9">Enable</text>
<text x="185.5" y="81.4">YU</text>
<text x="185.5" y="84">YD</text>
<text x="200.7" y="84">PD10</text>
<text x="200.7" y="81.4">PD12</text>
<text x="200.7" y="78.9">PD14</text>
<text x="134.6" y="89.1">CS</text>
<text x="185.5" y="86.6">XR</text>
<text x="185.5" y="89.1">XL</text>
<text x="134.6" y="91.7">WR</text>
<text x="134.6" y="94.2">RD</text>
<text x="185.5" y="91.7">PD0</text>
<text x="185.5" y="94.2">PD1</text>
<text x="200.7" y="94.2">PD8</text>
<text x="134.6" y="96.7">RS</text>
<text x="134.6" y="101.8">SDO</text>
<text x="185.5" y="96.7">PD2</text>
<text x="185.5" y="99.3">PD3</text>
<text x="185.5" y="101.8">PD4</text>
<text x="200.7" y="101.8">PD2</text>
<text x="200.7" y="99.3">PD4</text>
<text x="200.7" y="96.7">PD6</text>
<text x="134.6" y="104.4">SDI</text>
<text x="185.5" y="104.4">PD5</text>
<text x="185.5" y="106.9">PD6</text>
<text x="134.6" y="109.4">#RESET</text>
<text x="185.5" y="109.4">PD7</text>
<text x="185.5" y="112">PD8</text>
<text x="200.7" y="112">PD9</text>
<text x="51.9" y="119.6">BLVDD</text>
<text x="131.8" y="115.8">VDD</text>
<text x="185.5" y="114.6">PD9</text>
<text x="185.5" y="117.1">PD10</text>
<text x="185.5" y="119.6">PD11</text>
<text x="200.7" y="114.6">PD0</text>
<text x="200.7" y="119.6">RD</text>
<text x="200.7" y="117.1">RS</text>
<text x="134.6" y="122.2">A</text>
<text x="134.6" y="124.7">K</text>
<text x="185.5" y="122.2">PD12</text>
<text x="185.5" y="124.7">PD13</text>
<text x="185.5" y="127.3">PD14</text>
<text x="185.5" y="129.8">PD15</text>
<text x="200.7" y="129.8">PD17</text>
<text x="51.9" y="137.5">BLGND</text>
<text x="112.9" y="134.9">BLGND</text>
<text x="185.5" y="132.3">PD16</text>
<text x="185.5" y="134.9">PD17</text>
<text x="200.7" y="137.5">PD11</text>
<text x="200.7" y="134.9">PD13</text>
<text x="200.7" y="132.3">PD15</text>
<text x="50.6" y="147.6">BL_Control</text>
<text x="200.7" y="147.6">PD7</text>
<text x="72.2" y="150.2">BLGND</text>
<text x="167.9" y="152.7">VDD</text>
<text x="200.7" y="155.2">PD1</text>
<text x="200.7" y="152.7">PD3</text>
<text x="200.7" y="150.2">PD5</text>
<text x="50.1" y="156.5">BLVDD</text>
<text x="112.9" y="157.8">BLGND</text>
<text x="144.8" y="160.3">Enable</text>
<text x="144.8" y="157.8">HSYNC</text>
<text x="144.8" y="165.4">DotClk</text>
<text x="144.8" y="162.9">VSYNC</text>
</g>
<g font-size="2.3">
<text x="34.8" y="30.6">1</text>
<text x="34.8" y="33.1">2</text>
<text x="34.8" y="35.7">3</text>
<text x="39.7" y="31.8">CS</text>
<text x="39.7" y="34.4">RS</text>
<text x="57.7" y="31.8">PD1</text>
<text x="57.7" y="34.4">PD2</text>
<text x="65.4" y="30.6">6</text>
<text x="65.4" y="33.1">7</text>
<text x="65.4" y="35.7">8</text>
<text x="34.8" y="38.2">4</text>
<text x="34.8" y="40.8">5</text>
<text x="39.7" y="37">WR/SCL</text>
<text x="39.7" y="39.5">RD</text>
<text x="57.7" y="37">PD3</text>
<text x="57.7" y="39.5">PD4</text>
<text x="65.4" y="38.2">9</text>
<text x="65.4" y="40.8">10</text>
<text x="39.7" y="42">RESET</text>
<text x="57.7" y="42">PD5</text>
<text x="57.7" y="44.6">PD6</text>
<text x="57.7" y="47.1">PD7</text>
<text x="65.4" y="43.3">11</text>
<text x="65.4" y="45.8">12</text>
<text x="57.7" y="49.7">PD8</text>
<text x="65.4" y="53.5">14</text>
<text x="65.4" y="48.4">13</text>
<text x="33.6" y="58.6">23</text>
<text x="33.6" y="56">22</text>
<text x="39.7" y="59.9">BL_Control</text>
<text x="39.7" y="57.3">BL_GND</text>
<text x="56.5" y="54.7">PD10</text>
<text x="56.5" y="57.3">PD11</text>
<text x="56.5" y="59.9">PD12</text>
<text x="65.4" y="56">15</text>
<text x="65.4" y="58.6">16</text>
<text x="33.6" y="61.1">24</text>
<text x="33.6" y="63.7">25</text>
<text x="39.7" y="62.4">VDD</text>
<text x="39.7" y="64.9">VCI</text>
<text x="56.5" y="62.4">PD13</text>
<text x="56.5" y="64.9">PD14</text>
<text x="65.4" y="61.1">17</text>
<text x="65.4" y="63.7">18</text>
<text x="33.6" y="66.2">26</text>
<text x="33.6" y="68.7">27</text>
<text x="33.6" y="71.3">28</text>
<text x="39.7" y="67.5">GND</text>
<text x="39.7" y="70">GND</text>
<text x="56.5" y="67.5">PD15</text>
<text x="56.5" y="70">PD16</text>
<text x="65.4" y="66.2">19</text>
<text x="65.4" y="68.7">20</text>
<text x="65.4" y="71.3">21</text>
<text x="145.5" y="71.3">36</text>
<text x="174.8" y="71.3">8</text>
<text x="33.6" y="73.8">29</text>
<text x="33.6" y="76.4">30</text>
<text x="39.7" y="72.6">BL_VDD</text>
<text x="39.7" y="75.1">SDO</text>
<text x="39.7" y="77.6">SDI</text>
<text x="56.5" y="72.6">PD17</text>
<text x="58.5" y="77.6">XL</text>
<text x="65.4" y="76.4">31</text>
<text x="145.5" y="73.8">37</text>
<text x="145.5" y="76.4">38</text>
<text x="151.6" y="72.6">VSYNC</text>
<text x="151.6" y="75.1">HSYNC</text>
<text x="151.6" y="77.6">DOTCLK</text>
<text x="164.4" y="77.6">IM0/ID</text>
<text x="167.2" y="72.6">IM1</text>
<text x="167.2" y="75.1">IM3</text>
<text x="174.8" y="76.4">7</text>
<text x="174.8" y="73.8">9</text>
<text x="58.2" y="82.7">YD</text>
<text x="58.5" y="80.2">XR</text>
<text x="65.4" y="78.9">32</text>
<text x="65.4" y="81.4">33</text>
<text x="65.4" y="84">34</text>
<text x="145.5" y="84">11</text>
<text x="145.5" y="78.9">39</text>
<text x="151.6" y="80.2">ENABLE</text>
<text x="167.7" y="82.7">YU</text>
<text x="174.8" y="84">4</text>
<text x="174.8" y="81.4">5</text>
<text x="58.2" y="85.3">YU</text>
<text x="145.5" y="89.1">31</text>
<text x="151.6" y="85.3">NC</text>
<text x="167.7" y="85.3">YD</text>
<text x="167.9" y="87.8">XR</text>
<text x="174.8" y="89.1">2</text>
<text x="174.8" y="86.6">3</text>
<text x="72.2" y="94.2">The 34-pin connector to mother board for</text>
<text x="145.5" y="91.7">34</text>
<text x="145.5" y="94.2">35</text>
<text x="151.6" y="90.4">CS</text>
<text x="151.6" y="92.9">WR/SCL</text>
<text x="151.6" y="95.5">RD</text>
<text x="167.9" y="90.4">XL</text>
<text x="168.2" y="95.5">D1</text>
<text x="168.2" y="92.9">D0</text>
<text x="174.8" y="94.2">29</text>
<text x="174.8" y="91.7">30</text>
<text x="72.7" y="96.7">both serial &amp; 16bit interface. Compatible</text>
<text x="72.7" y="99.3">with MB694 with Touch screen signals</text>
<text x="72.7" y="101.8">added on Pin 31-34.</text>
<text x="145.5" y="101.8">10</text>
<text x="145.5" y="96.7">33</text>
<text x="151.6" y="98">RS</text>
<text x="168.2" y="100.5">D3</text>
<text x="168.2" y="98">D2</text>
<text x="174.8" y="101.8">26</text>
<text x="174.8" y="99.3">27</text>
<text x="174.8" y="96.7">28</text>
<text x="145.5" y="104.4">12</text>
<text x="151.6" y="103.1">SDO</text>
<text x="151.6" y="105.6">SDI</text>
<text x="168.2" y="105.6">D5</text>
<text x="168.2" y="103.1">D4</text>
<text x="174.8" y="106.9">24</text>
<text x="174.8" y="104.4">25</text>
<text x="145.5" y="109.4">32</text>
<text x="151.6" y="110.7">RESET</text>
<text x="168.2" y="113.3">D8</text>
<text x="168.2" y="110.7">D7</text>
<text x="168.2" y="108.2">D6</text>
<text x="174.8" y="112">22</text>
<text x="174.8" y="109.4">23</text>
<text x="145.5" y="114.6">40</text>
<text x="145.5" y="117.1">41</text>
<text x="151.6" y="115.8">VCC</text>
<text x="151.6" y="118.4">VCC</text>
<text x="167.2" y="118.4">D10</text>
<text x="168.2" y="115.8">D9</text>
<text x="174.8" y="114.6">21</text>
<text x="174.8" y="119.6">19</text>
<text x="174.8" y="117.1">20</text>
<text x="145.5" y="124.7">43</text>
<text x="145.5" y="122.2">44</text>
<text x="151.6" y="126">LED_K</text>
<text x="151.6" y="123.4">LED_A</text>
<text x="167.2" y="126">D13</text>
<text x="167.2" y="123.4">D12</text>
<text x="167.2" y="120.9">D11</text>
<text x="174.8" y="124.7">17</text>
<text x="174.8" y="122.2">18</text>
<text x="145.5" y="129.8">42</text>
<text x="146.8" y="127.3">6</text>
<text x="151.6" y="128.5">VSS</text>
<text x="151.6" y="131.1">VSS</text>
<text x="167.2" y="131.1">D15</text>
<text x="167.2" y="128.5">D14</text>
<text x="174.8" y="129.8">15</text>
<text x="174.8" y="127.3">16</text>
<text x="83.2" y="134.9">1</text>
<text x="83.2" y="137.5">7</text>
<text x="83.2" y="132.3">8</text>
<text x="88" y="136.1">Vi</text>
<text x="88" y="133.6">SW</text>
<text x="96.6" y="136.1">NC</text>
<text x="97.2" y="133.6">Vo</text>
<text x="103.5" y="134.9">5</text>
<text x="103.5" y="132.3">6</text>
<text x="145.5" y="132.3">45</text>
<text x="146.8" y="134.9">1</text>
<text x="151.6" y="136.1">VSS</text>
<text x="151.6" y="133.6">VSS</text>
<text x="167.2" y="136.1">D17</text>
<text x="167.2" y="133.6">D16</text>
<text x="174.8" y="134.9">13</text>
<text x="174.8" y="132.3">14</text>
<text x="83.2" y="140">3</text>
<text x="83.2" y="142.5">9</text>
<text x="88" y="141.3">GND</text>
<text x="88" y="138.7">EN</text>
<text x="88" y="143.8">PGND</text>
<text x="95.9" y="143.8">Rset</text>
<text x="96.9" y="141.3">FB</text>
<text x="103.5" y="140">4</text>
<text x="103.5" y="142.5">2</text>
</g>
</svg>
